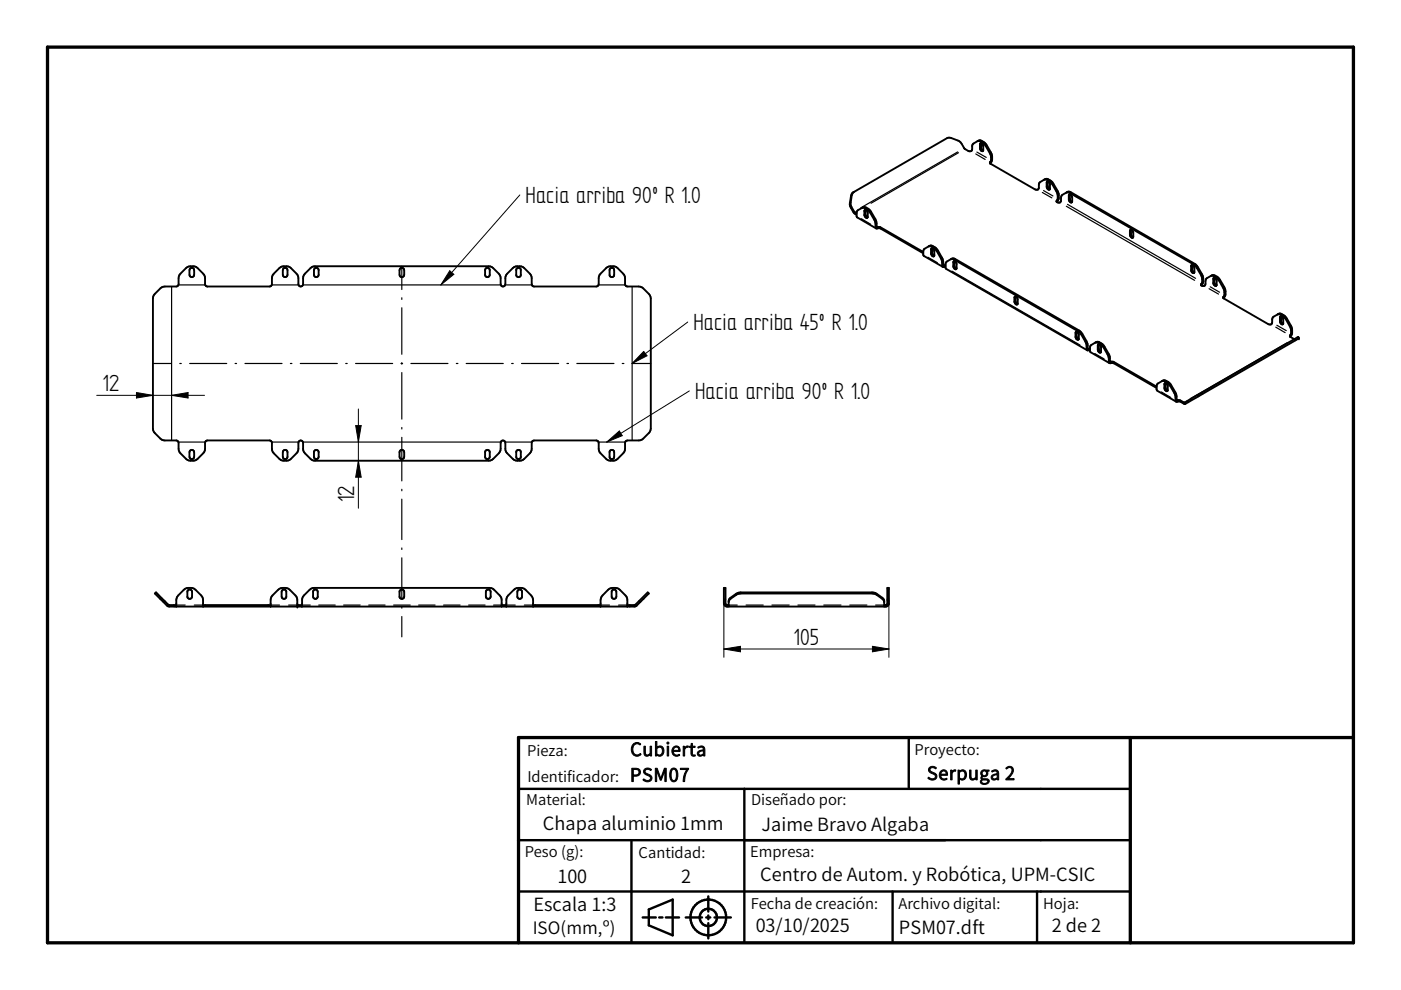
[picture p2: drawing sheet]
<svg xmlns="http://www.w3.org/2000/svg" width="297mm" height="210mm" viewBox="0 0 297 210" stroke-linecap="round" stroke-linejoin="round" font-family="sans-serif">
<path d="M10.1 10h276.9v189.9h-276.9zM239.6 156.4v43.5M287 156.4h-177.1v43.5" fill="none" stroke="#000" stroke-width=".7"/>
<g fill="none" stroke="#000" stroke-width=".51">
<path d="M192.7 156.4v10.9M109.9 167.3h129.7M109.9 178.1h129.7M133.9 178.1v21.8M157.8 167.3v32.6M109.9 189h129.7M136.3 194.5h2.7M137.6 192.8l5-2.1v7.6l-5-2.1zM139.8 194.5h.7M141.2 194.5h2.8M145.4 194.5h3.4M149.7 194.5h.9"/>
<path d="M150.2 190.1v3.2M150.2 194.1v.8M150.2 195.7v3.3M151.5 194.5h3.5M189.2 189v10.9M219.9 189v10.9"/>
<circle cx="150.2" cy="194.5" r="3.8"/>
<circle cx="150.2" cy="194.5" r="1.84"/>
</g>
<g fill="none" stroke="#000" stroke-width=".4">
<path d="M207.3 29.9a1.5 1.5 0 0 1 1.9 .9l.9 1.5a1.92 1.92 0 0 1-.2 2.3M207.3 29.9l-.9 .5a1.3 1.3 0 0 0-.3 1.4l-.2 .2h-.6a2.18 2.18 0 0 1-1.4-1.5 2.91 2.91 0 0 0-2.2-1.2h-.9l-19.7 11.4M207.3 29.9h.4l.6 .3 .7 .7 1.1 2.2v.9l-.2 .4M207.9 30.4l.4 .1a1.41 1.41 0 0 1 .2 1.3l-.1 .2-.4-.1a1.41 1.41 0 0 1-.2-1.3zM208 30.4v1l.4 .5M209.9 34.4l.1 .3 9.4 5.5h.6l.3-.4a1.07 1.07 0 0 1 .2-1.2l.9-.5M209.9 34.4v.2M221.4 38.1a1.51 1.51 0 0 1 1.9 .9l.9 1.4a1.91 1.91 0 0 1-.2 2.4M221.4 38.1a1.7 1.7 0 0 1 1.7 1l1 1.8 .2 1.2-.3 .4M222 38.5h.2l.4 .5-.1 1.2h-.3l-.3-.4zM222.1 38.5l.1 1.1 .4 .5M40.3 56.9l.5-.1 .3 .3 .1 1.2a.5 .5 0 0 1-.5 .5 .5 .5 0 0 1-.5-.5v-1z"/>
<path d="M60.1 56.9l.4-.1 .3 .1 .2 .4v1a.5 .5 0 0 1-.5 .5 .5 .5 0 0 1-.5-.5v-1zM66.7 56.9l.5-.1 .3 .3 .1 1.2a.5 .5 0 0 1-.5 .5 .5 .5 0 0 1-.5-.5v-1zM84.9 56.9l.3-.1 .4 .1 .1 .4v1a.5 .5 0 0 1-.5 .5 .5 .5 0 0 1-.5-.5v-1zM103 56.9l.5-.1 .3 .3v1.2a.5 .5 0 0 1-.5 .5 .5 .5 0 0 1-.5-.5v-1zM109.6 56.9l.3-.1a.44 .44 0 0 1 .5 .5v1a.49 .49 0 0 1-.5 .5 .49 .49 0 0 1-.5-.5zM129.4 56.9l.3-.1a.44 .44 0 0 1 .5 .5v1a.49 .49 0 0 1-.5 .5 .49 .49 0 0 1-.5-.5zM181.1 40.7l-.5 .7a3.2 3.2 0 0 0 .6 3.6l.4 .3M181.1 40.7l-.4 .3-.3 .5a3.2 3.2 0 0 0 .7 3.7l.5 .3M182.7 44.1a1.7 1.7 0 0 1 1.8 1l1 1.8 .3 1.5 .9 .1 9 5.2M182.7 44.1a1.46 1.46 0 0 1 2 .9l.9 1.4 .3 1M182.7 44.1l-.8 .5a1.39 1.39 0 0 0-.1 1.5l4 2.3M183.4 44.5l.3 .1a1.49 1.49 0 0 1 .3 1.4l-.3 .2-.4-.5z"/>
<path d="M183.5 44.5v1.1l.5 .5M185.9 47.4v.7h.2M186.1 48.1l.6 .1 9 5.2M186.1 48.1v.3M196.9 52.2l-.9 .5a1.39 1.39 0 0 0-.1 1.6l4 2.3M196.9 52.2a1.52 1.52 0 0 1 2 .9l1 1.8 .1 1.4h.3M196.9 52.2h.4l.6 .3 .7 .8 1 1.8 .3 1.5M197.5 52.7l.4 .1a1.41 1.41 0 0 1 .2 1.3l-.1 .3-.4-.2a1.43 1.43 0 0 1-.2-1.3zM197.7 52.7v1l.4 .5M200.3 56.3v.3M200.3 56.6h-.4M200.5 56.5l-.2 .1"/>
<path d="M200.5 56.3h-.2M201.6 55h.7l26.5 15.4 1.4 2.3 .3 1.6M201.6 55l-.9 .5a1.47 1.47 0 0 0-.1 1.5l29.9 17.3M201.6 55a.73 .73 0 0 1 .9-.1l26.3 15.2 .7 .7 .8 1.5 .3 .6v.9l.3 .2M202.2 55.4l.4 .1a1.43 1.43 0 0 1 .2 1.4l-.2 .2-.5-.5zM202.3 55.4l.1 1.1 .4 .5M224 42.5v.3M226.1 40.8l-.9 .5a1.43 1.43 0 0 0-.3 1.4l-.4 .3-.5-.2M226.1 40.8l.7 .1 26.3 15.2 .5 .4 1.2 2.1 .1 1.2-.2 .4M226.1 40.8a.69 .69 0 0 1 .9-.1l26.3 15.2 .5 .5 1 1.7a1.87 1.87 0 0 1-.1 2.4v-.3M226.7 41.3l.4 .1a1.47 1.47 0 0 1 .2 1.3l-.1 .2-.4-.1a1.41 1.41 0 0 1-.2-1.3zM226.9 41.2l-.1 .1a1.41 1.41 0 0 0 .3 1.4l.2 .1"/>
<path d="M239.7 48.7h.2l.3 .5v1.2h-.3l-.3-.4zM239.8 48.7v1.1l.5 .5M252.6 56.2l.4 .1a1.41 1.41 0 0 1 .2 1.4l-.1 .2-.4-.1a1.43 1.43 0 0 1-.2-1.4zM252.8 56.2v1.1l.4 .5M256.7 58.5a1.51 1.51 0 0 1 2 .9l.9 1.5a1.91 1.91 0 0 1-.2 2.3M256.7 58.5a1.73 1.73 0 0 1 1.8 1l1.1 2.1v1.1l-.2 .2M256.7 58.5l-.8 .5a1.53 1.53 0 0 0-.4 1.4 .46 .46 0 0 1-.5 .3 .46 .46 0 0 1-.3-.5M257.3 59l.3-.1 .2 .3 .2 1.2a.41 .41 0 0 1-.6 .1 .41 .41 0 0 1-.2-.5zM257.5 58.9v1.1l.4 .5M32.8 62.3l1.5-1.4 .6-.2h2.5l.3-.1 .2-.4a3.2 3.2 0 0 1 1.8-3.6l.7-.1a1.7 1.7 0 0 1 1.5 .3l1.2 1.2a2.36 2.36 0 0 1 .4 2.2l.1 .4 .4 .1h13.2l.3-.1 .2-.4a3.2 3.2 0 0 1 1.8-3.6l.7-.1a1.7 1.7 0 0 1 1.5 .3l1.2 1.2a2.36 2.36 0 0 1 .4 2.2 .5 .5 0 0 0 .5 .5 .5 .5 0 0 0 .5-.5 3.2 3.2 0 0 1 1.8-3.6l.7-.1h36.8l.7 .1 1.5 1.4a2.36 2.36 0 0 1 .3 2.2 .5 .5 0 0 0 .5 .5 .5 .5 0 0 0 .5-.5 3.2 3.2 0 0 1 1.9-3.6l.7-.1a1.68 1.68 0 0 1 1.4 .3l1.2 1.2a2.36 2.36 0 0 1 .4 2.2l.2 .4 .3 .1h13.2l.4-.1 .1-.4a3.2 3.2 0 0 1 1.9-3.6l.7-.1a1.68 1.68 0 0 1 1.4 .3l1.2 1.2a2.36 2.36 0 0 1 .4 2.2l.2 .4 .3 .1h2.4l.7 .2 1.5 1.4 .4 1v27.6l-.4 .9-1.5 1.4-.7 .2h-2.4l-.3 .1-.2 .4a3.2 3.2 0 0 1-1.8 3.6l-.7 .2a1.68 1.68 0 0 1-1.5-.4l-1.2-1.2a2.36 2.36 0 0 1-.4-2.2l-.1-.4-.4-.1h-13.2l-.3 .1-.2 .4a3.2 3.2 0 0 1-1.8 3.6l-.7 .2a1.68 1.68 0 0 1-1.5-.4l-1.2-1.2a2.36 2.36 0 0 1-.4-2.2 .5 .5 0 0 0-.5-.5 .5 .5 0 0 0-.5 .5 3.2 3.2 0 0 1-1.8 3.6l-.7 .2h-36.8l-.7-.2-1.5-1.4a2.36 2.36 0 0 1-.3-2.2 .5 .5 0 0 0-.5-.5 .5 .5 0 0 0-.5 .5 3.2 3.2 0 0 1-1.9 3.6l-.7 .2a1.7 1.7 0 0 1-1.5-.4l-1.2-1.2a2.36 2.36 0 0 1-.3-2.2l-.2-.4-.3-.1h-13.2l-.4 .1-.1 .4a3.2 3.2 0 0 1-1.9 3.6l-.6 .2a1.7 1.7 0 0 1-1.5-.4l-1.3-1.2a2.36 2.36 0 0 1-.3-2.2l-.2-.4-.3-.1h-2.5l-.6-.2-1.5-1.4-.3-.6-.1-27.9zM215.3 62.8l-.2 .3a1.43 1.43 0 0 0 .2 1.3l.3 .2 .1-.1M215.3 62.8l.3 .2a1.41 1.41 0 0 1 .2 1.3l-.1 .2"/>
<path d="M215.3 62.9v1l.4 .5M228.1 70.4l.4 .1a1.43 1.43 0 0 1 .2 1.3l-.2 .3-.3-.2a1.41 1.41 0 0 1-.2-1.3zM228.3 70.3v1.1l.4 .5M230.9 74v.3M230.9 74.3h-.4M231.1 74h-.2M231.1 74.2l-.2 .1M232.2 72.6a1.51 1.51 0 0 1 2 .9l1 1.8 .1 1.2 .1 .2h.2M232.2 72.6l-.8 .6a1.44 1.44 0 0 0-.2 1.5l4 2.3M232.2 72.6l.7 .1 .9 .7 1.2 2.1 .2 1.5M232.8 73.1l.4 .1 .2 .5v1l-.2 .1-.2-.2a1.43 1.43 0 0 1-.3-1.3zM233 73.1v1l.4 .5"/>
<path d="M235.6 76.7v.3M235.6 77h-.4M235.6 77h.6l9 5.3M235.6 76.7l.6 .1 9 5.2M259.4 62.9v.3M259.4 63.2l9.5 5.5 .6 .1 .2-.4a1.19 1.19 0 0 1 .3-1.2l.9-.5M270.9 66.7l.4-.1 .6 .4 .7 .7 1.1 2.1v.9l-.2 .4M270.9 66.7a1.48 1.48 0 0 1 1.9 .8l.9 1.5a1.92 1.92 0 0 1-.2 2.4M271.5 67.1l.4 .1a1.41 1.41 0 0 1 .2 1.3l-.1 .3-.4-.2a1.41 1.41 0 0 1-.2-1.3zM271.6 67.1v1.1l.5 .5M273.5 71.1v.3l1 .5M273.5 71.1v.3"/>
<path d="M274.5 71.9l-23.5 13.4a1.43 1.43 0 0 0-1.3-.4M275.2 71.4l-.7 .5M275.2 71.4l.2 .3-24.1 13.9h-.3l-.9-.5-.7 .1-.3-1.6-1-1.8-.7-.7a.99 .99 0 0 0-1-.3M40.3 95.5l.4-.1 .4 .3 .1 1.2a.5 .5 0 0 1-.5 .4 .5 .5 0 0 1-.5-.4v-1zM60.1 95.5l.4-.1 .4 .3 .1 1.2a.5 .5 0 0 1-.5 .4 .5 .5 0 0 1-.5-.4v-1zM66.7 95.5l.4-.1 .4 .3 .1 1.2a.5 .5 0 0 1-.5 .4 .5 .5 0 0 1-.5-.4v-1zM84.9 95.5l.3-.1 .5 .3v1.2a.5 .5 0 0 1-.5 .4 .5 .5 0 0 1-.5-.4v-1zM103 95.5l.3-.1 .5 .3v1.2a.5 .5 0 0 1-.5 .4 .5 .5 0 0 1-.5-.4v-1zM109.6 95.5l.3-.1 .5 .3v1.2a.49 .49 0 0 1-.5 .4 .49 .49 0 0 1-.5-.4zM129.4 95.5l.3-.1 .5 .3v1.2a.49 .49 0 0 1-.5 .4 .49 .49 0 0 1-.5-.4zM246.4 80.8a1.51 1.51 0 0 1 1.9 .9l1 1.8 .2 1.2 .2 .2M246.4 80.8l-.9 .5a1.36 1.36 0 0 0-.1 1.5l4 2.4"/>
<path d="M247 81.2l.4 .2 .2 .5v.9l-.2 .2-.3-.2a1.4 1.4 0 0 1-.2-1.3zM247.1 81.2v1.1l.5 .5M249.7 84.9v.2M39.9 125.1l.5-.1 .3 .3v1.2a.5 .5 0 0 1-.5 .5 .5 .5 0 0 1-.5-.5v-1zM43 128.6a3.2 3.2 0 0 0-1.8-3.8l-.7-.1a1.78 1.78 0 0 0-1.5 .3l-1.2 1.3a2.63 2.63 0 0 0-.4 2.3v-.3l-1.8-.1-2.5-2.6-.3 .2 2.6 2.6a2.68 2.68 0 0 0 2 .2h95.6a2.58 2.58 0 0 0 2-.2l2.6-2.6-.3-.2-2.6 2.6-1.7 .1v.3M43 128.6h.1M43.1 128.6v-.3h14.3v.3M57.4 128.6a3.3 3.3 0 0 1 1.9-3.8l.6-.1a1.7 1.7 0 0 1 1.5 .3l1.3 1.3a2.46 2.46 0 0 1 .3 2.3l.1-.3h.9v.3M59.9 125.1l.5-.1 .3 .3v1.2a.5 .5 0 0 1-.5 .5 .5 .5 0 0 1-.5-.5v-1zM64 128.6a3.2 3.2 0 0 1 1.9-3.8l.7-.1h37.2l.7 .1a3.4 3.4 0 0 1 1.9 3.8M64 128.6h.1M66.5 125.1l.6-.1 .2 .3 .1 1.2a.5 .5 0 0 1-.5 .5 .5 .5 0 0 1-.5-.5v-1z"/>
<path d="M84.9 125.1l.5-.1 .3 .3v1.2a.5 .5 0 0 1-.5 .5 .5 .5 0 0 1-.5-.5v-1zM103.2 125.1l.5-.1 .3 .3v1.2a.51 .51 0 0 1-.5 .5 .51 .51 0 0 1-.5-.5v-1zM106.4 128.6h.1M106.4 128.3h.9v.3a3.3 3.3 0 0 1 1.9-3.8l.7-.1a1.76 1.76 0 0 1 1.5 .3l1.2 1.3a2.53 2.53 0 0 1 .4 2.3M109.8 125.1l.6-.1 .3 .3v1.2a.5 .5 0 0 1-.5 .5 .5 .5 0 0 1-.5-.5v-1zM113 128.6h.1M129.8 125.1l.6-.1 .2 .3 .1 1.2a.5 .5 0 0 1-.5 .5 .5 .5 0 0 1-.5-.5v-1zM133 128.6a3.2 3.2 0 0 0-1.9-3.8l-.6-.1a1.78 1.78 0 0 0-1.6 .3l-1.2 1.3a2.63 2.63 0 0 0-.4 2.3v-.3h-14.3v.3M133 128.6h.1M154.2 128.3l-.4-.3v-3.3h-.3v3.3a.69 .69 0 0 0 .7 .6M154.2 128.6h33.3M154.2 128.3h.3"/>
<path d="M154.2 128.3v.3M154.5 127.4v1.2M154.5 127.4v.2M185.9 125.9l-1-.3h-27.9a3.1 3.1 0 0 0-2.1 1.1l-.4 .7M185.9 126.1l1.4 1.1 .2 .4M185.9 125.9l1.5 1.3 .1 1.4M185.9 126.1l-1-.3h-27.9a3.1 3.1 0 0 0-2.1 1.2l-.4 .4M187.5 128.6h.3M187.5 128.3h.3M187.8 128.3l.3-.3v-3.3h.4v3.3a.65 .65 0 0 1-.7 .6M187.8 128.3v.3"/>
</g>
<g fill="none" stroke="#000" stroke-width=".25">
<path d="M203 32.2l-20.5 11.9M203.2 32.4l-18.5 10.7M206.9 32.6l2 1.2M207.1 32.2l2 1.2M207.9 31.3l-.1 .1M207.9 30.5h-.1M208.1 29.9l-.1 .1M208.5 30.1l-.1 .1M209.2 30.8l-.1 .1M210 34.4v.1M210 32.3l-.1 .1M210.3 33.3h-.1"/>
<path d="M222.1 39.5h-.1M222.1 38.7h-.1M222.2 38.1h-.1M222.6 38.3l-.1 .1M223.3 39l-.1 .1M85.2 56.5v4.9M180.3 43h.1M180.5 44h-.1M180.5 41.4v.1M181.6 44.9l-.2 .1M182.6 46.4l2 1.1M183.4 45.5h-.1"/>
<path d="M183.4 44.7h-.1M183.6 44.1h-.1M184 44.3h-.1M184.6 45h-.1M185.5 46.5h-.1M185.8 47.4l-.1 .1M185.9 48l.1 .1M186 48.2l-.1 .2M186.7 48.3v.1M196.7 54.5l2 1.2M197.6 53.6l-.1 .1M197.6 52.8l-.1 .1"/>
<path d="M197.7 52.2l-.1 .1M198.1 52.5h-.1M198.8 53.1l-.1 .1M199.7 54.6l-.1 .1M199.9 55.6h-.1M200 56.2h.2M200.1 56.4v.1M201.8 57.5l27.2 15.7M202.3 56.3l-.1 .1M202.3 55.5l-.1 .1M202.4 54.9l-.1 .1M221 40.8l2 1.2"/>
<path d="M221.3 40.4l1.9 1.2M224.1 42.5l.1 .1M224.2 40.5l-.2 .1M224.4 41.4l-.1 .1M226.1 43.7l27.2 15.7M226.3 43.3l27.2 15.7M226.8 42.2h-.1M226.8 41.4h-.1M226.9 40.8l-.1 .1M239.8 49.7h-.2M239.8 48.9h-.2M252.7 57.1l-.1 .1"/>
<path d="M252.7 56.3l-.1 .1M253.3 56h-.1M253.9 56.7h-.1M254.8 58.2h-.1M255 59.1l-.1 .1M257.4 59.9h-.1M257.4 59.1h-.1M257.6 58.5h-.2M258 58.7l-.1 .1M258.6 59.4l-.1 .1M32.4 77.1h3.9M36.4 60.7v32.7"/>
<path d="M37.9 60.4h5.6M38.1 77.1h.3M40.2 77.1h7.9M49.8 77.1h.4M51.9 77.1h7.9M57.7 60.4h5.6M61.6 77.1h.3M63.7 77.1h7.8M64.3 60.4h41.8M73.3 77.1h.3M75.4 77.1h7.8M85 77.1h.4"/>
<path d="M85.2 63.1v.4M85.2 65.3v9.8M85.2 76.9v.3M85.2 79v9.9M87.1 77.1h7.9M96.7 77.1h.4M98.8 77.1h7.9M107.1 60.4h5.6M108.5 77.1h.3M110.6 77.1h7.8M120.2 77.1h.3M122.3 77.1h7.9"/>
<path d="M126.9 60.4h5.6M131.9 77.1h.4M134 60.7v32.7M134 77.1h4M215.2 63.8l-.1 .1M215.2 63l-.1 .1M228.2 71.3l-.1 .1M228.2 70.5h-.1M228.7 70.1v.1M229.4 70.8l-.1 .1M230.3 72.3l-.1 .1M230.5 73.3h-.1"/>
<path d="M230.7 73.9h.1M230.7 74.1v.1M232.1 75l2 1.1M232.9 74l-.1 .1M232.9 73.2l-.1 .1M233 72.6v.1M233.4 72.9h-.1M234.1 73.6h-.1M235 75.1h-.1M235.2 76h.1M235.4 76.6h.1M235.5 76.8l-.1 .1"/>
<path d="M236.2 76.8v.2M254.8 60.2v.1M256.3 61.2l2.1 1.2M256.6 60.8l2 1.2M259.5 62.9v.1M259.5 60.9l-.1 .1M259.8 61.8l-.1 .1M270.5 69.4l2 1.1M270.7 69l2 1.1M271.5 68v.1M271.5 67.2v.1M271.7 66.6l-.1 .1"/>
<path d="M272.1 66.9h-.1M272.8 67.6h-.2M272.9 72.6l-20.5 11.9M273.6 71.1v.1M273.6 69l-.1 .1M273.9 70h-.1M274.5 71.9l.1 .2M275 71.7l.1 .1M275.3 71.5l.1 .1M37.9 93.7h5.6M57.7 93.7h5.6M64.3 93.7h41.8"/>
<path d="M85.2 90.6v.4M85.2 92.7v9.3M107.1 93.7h5.6M126.9 93.7h5.6M246.2 83.1l2 1.2M247 82.2l-.1 .1M247 81.4h-.1M247.2 80.8h-.1M247.6 81l-.1 .1M248.2 81.7v.1M249.1 83.2h-.1M249.4 84.1l-.1 .1"/>
<path d="M249.5 84.8h.1M249.6 85v.1M250.3 85v.1M251.8 85.1v.1M252.5 84.7l.1 .1M254 83.8v.1M254.8 83.3l.1 .2M85.2 103.7v.4M85.2 105.8v8.6M85.2 116.2v.3M85.2 118.3v8.6M37.4 128.3h1.9"/>
<path d="M41.2 128.3h1.9M57.4 128.3h1.9M61.2 128.3h1.9M64 128.3h1.8M67.6 128.3h3.5M72.9 128.3h3.5M78.2 128.3h3.5M83.5 128.3h3.5M85.2 128.6v.3M85.2 130.7v4.3M88.7 128.3h3.6M94 128.3h3.6"/>
<path d="M99.4 128.3h3.4M104.6 128.3h1.8M107.3 128.3h1.9M111.2 128.3h1.8M127.3 128.3h1.9M131.1 128.3h1.9M153.5 127h.1M153.5 125h.1M153.7 127h.1M153.7 125h.1M154.5 128.3h1.8M158.2 128.3h3.6"/>
<path d="M163.7 128.3h3.6M169.2 128.3h3.6M174.7 128.3h3.6M180.2 128.3h3.6M185.6 128.3h1.9M188.1 125h.2M188.1 127h.1M188.4 127h.1M188.4 125h.1"/>
</g>
<g fill="none" stroke="#000" stroke-width=".21">
<path d="M95.4 57.4l.8 .8-2.7 2.2zM110.2 41.3l-16.7 19.1M136.5 74.5l.7 .9-3.2 1.7zM145.8 68.3l-11.8 8.8M20.5 83.8h22.9M28.9 83.2l3.5 .6-3.5 .6zM36.4 83.8l3.5-.6v1.2zM75.4 90.2h1.2l-.6 3.5zM76 97.7l.6 3.5h-1.2zM76 86.7v21.1M128.6 93.7l2.7-2.3 .6 1zM146.2 82.9l-17.6 10.8"/>
<path d="M153.5 137.6l3.5-.6v1.2zM153.5 127.2v12.2M153.5 137.6h35M185 137l3.5 .6-3.5 .6zM188.5 127.2v12.2"/>
</g>
<path d="M95.4 57.4l.8 .8-2.7 2.2zM136.5 74.5l.7 .9-3.2 1.7zM28.9 83.2l3.5 .6-3.5 .6zM36.4 83.8l3.5-.6v1.2zM75.4 90.2h1.2l-.6 3.5zM128.6 93.7l2.7-2.3 .6 1zM76 97.7l.6 3.5h-1.2zM153.5 137.6l3.5-.6v1.2zM185 137l3.5 .6-3.5 .6z" fill="#000"/>
<g fill="#000">
<circle cx="275.2" cy="71.4" r=".2"/>
<circle cx="275.4" cy="71.7" r=".2"/>
<circle cx="37.4" cy="128.3" r=".2"/>
<circle cx="43" cy="128.3" r=".2"/>
<circle cx="43.1" cy="128.3" r=".2"/>
<circle cx="57.4" cy="128.3" r=".2"/>
<circle cx="63" cy="128.3" r=".2"/>
<circle cx="63.1" cy="128.3" r=".2"/>
<circle cx="63.1" cy="128.6" r=".2"/>
<circle cx="64" cy="128.3" r=".2"/>
<circle cx="106.4" cy="128.3" r=".2"/>
<circle cx="107.3" cy="128.3" r=".2"/>
<circle cx="107.4" cy="128.3" r=".2"/>
<circle cx="113" cy="128.3" r=".2"/>
<circle cx="127.3" cy="128.3" r=".2"/>
<circle cx="133" cy="128.3" r=".2"/>
</g>
<g font-size="5.6">
<text x="111.4" y="43.1">Hacia arriba 90º R 1.0</text>
<text x="147" y="70">Hacia arriba 45º R 1.0</text>
<text x="21.7" y="82.9">12</text>
<text x="147.4" y="84.6">Hacia arriba 90º R 1.0</text>
<text x="75.1" y="106.5" transform="rotate(-90 75.1 106.5)">12</text>
<text x="168.2" y="136.7">105</text>
</g>
<g font-size="3.9">
<text x="133.6" y="160.3">Cubierta</text>
<text x="133.6" y="165.7">PSM07</text>
<text x="196.5" y="165.4">Serpuga 2</text>
<text x="115.1" y="176">Chapa aluminio 1mm</text>
<text x="161.4" y="176.1">Jaime Bravo Algaba</text>
<text x="118.2" y="187.2">100</text>
<text x="144.4" y="187.2">2</text>
<text x="161.2" y="186.8">Centro de Autom. y Robótica, UPM-CSIC</text>
<text x="113.1" y="193.3">Escala 1:3</text>
<text x="160.2" y="197.7">03/10/2025</text>
<text x="190.6" y="197.9">PSM07.dft</text>
<text x="223" y="197.6">2 de 2</text>
</g>
<text font-size="3.6" x="112.9" y="197.9">ISO(mm,º)</text>
<g font-size="3.1">
<text x="111.8" y="160.2">Pieza:</text>
<text x="193.9" y="160.1">Proyecto:</text>
<text x="111.8" y="165.7">Identificador:</text>
<text x="111.6" y="170.8">Material:</text>
<text x="159.3" y="170.8">Diseñado por:</text>
<text x="111.2" y="181.7">Peso (g):</text>
<text x="135.4" y="182">Cantidad:</text>
<text x="159" y="181.8">Empresa:</text>
<text x="159.2" y="192.7">Fecha de creación:</text>
<text x="190.5" y="192.7">Archivo digital:</text>
<text x="221.2" y="192.7">Hoja:</text>
</g>
</svg>
